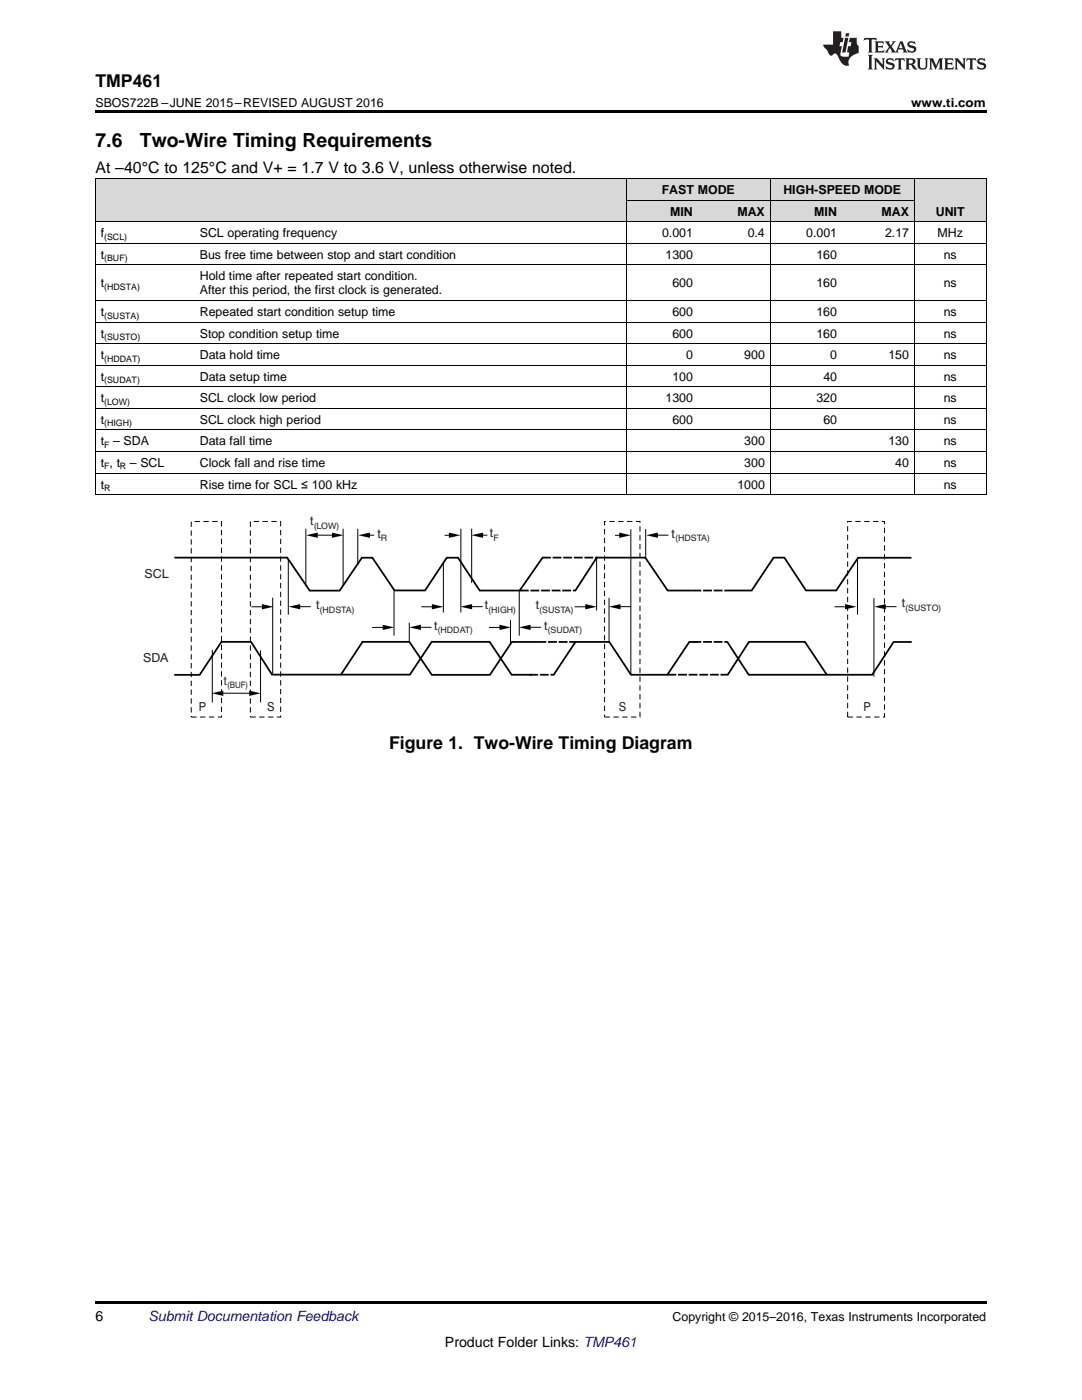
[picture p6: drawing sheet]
<svg xmlns="http://www.w3.org/2000/svg" width="216mm" height="279mm" viewBox="0 0 216 279" stroke-linecap="round" stroke-linejoin="round" font-family="sans-serif">
<g fill="#d8d8d8">
<path d="M19 35.7h19.8v8.6h-19.8z"/>
<path d="M38.8 35.7h10.8v8.6h-10.8z"/>
<path d="M49.6 35.7h75.4v8.6h-75.4z"/>
<path d="M182.5 35.7h14.3v8.6h-14.3z"/>
<path d="M125 40h14.3v4.3h-14.3z"/>
<path d="M139.3 40h14.4v4.3h-14.4z"/>
<path d="M153.7 40h14.4v4.3h-14.4z"/>
<path d="M168.1 40h14.4v4.3h-14.4z"/>
<path d="M125 35.7h14.3v4.3h-14.3z"/>
<path d="M139.3 35.7h14.4v4.3h-14.4z"/>
<path d="M153.7 35.7h14.4v4.3h-14.4z"/>
<path d="M168.1 35.7h14.4v4.3h-14.4z"/>
</g>
<path d="M19 259.7h177.8v.5h-177.8z" fill="#000"/>
<path d="M108.3 111.2l-4.6 6.7h-8l-4.3-6.6h-2.3l-4.3 6.5h-6.1l-4.4-6.5h-2.1l-4.4 6.6h-6l-4.5-6.6h-22.5M138.2 117.9h-5l-4.4-6.6h-9.7l-4.3 6.6M181.9 111.3h-10.7l-4.3 6.5h-6.1l-4.3-6.5h-2.1l-4.4 6.5h-4M106.1 134.7h-4l-4.4-6.6h-11.6l-4.3 6.5h-27.5l-4.2-6.5h-5.9l-4.4 6.6h-5M107.3 128.1h-5.2l-4.3 6.6h-11.6l-4.5-6.6h-9.4l-4.3 6.6M139.1 128.1h-1.5l-4.4 6.6h-7.3l-4.3-6.6h-6.8l-4.4 6.6M145.1 128.1l4.3 6.6h24.6l4.3-6.6h3.6M165 134.6l-4.4-6.5h-11.1l-4.3 6.6" fill="none" stroke="#010202" stroke-width=".35"/>
<path d="M103.7 117.9l11.2-.1M108.2 111.3h11.1M138.2 117.9h7.9M105.6 134.7h5M107.2 128.1h7.7M133.2 134.7h12.1M138.2 128.1h7" fill="none" stroke="#010202" stroke-width=".35" stroke-dasharray="1.8 .4" stroke-linecap="butt"/>
<path d="M38.2 104.1h6v39h-6zM50 104.1h6v39h-6zM120.6 104.1h7.1v39h-7.1zM169.1 104.1h7.4v39h-7.4z" fill="none" stroke="#010202" stroke-width=".2" stroke-dasharray="1.1 .7" stroke-linecap="butt"/>
<g fill="none" stroke="#010202" stroke-width=".2">
<path d="M54.4 119.3v15.3M57.5 111.5v11.2M61 105.5v11.3M68.5 105.5v11.4M71.4 105.5v7.2M78.6 117.9v9M88.5 112.2v10M92 105.5v16.7M94.1 105.5v10.9M103.6 117.9v9M119 111.3v10.5M121.5 119.3v8.7"/>
<path d="M125.9 105.6v28.9M128.8 105.6v5.7M171.1 111.5v11.2M174.4 119.4v15.6M42.4 129.7v10.5M52 129.8v10.4M81.7 124.3v3.8M101.9 123.7v4.8"/>
</g>
<path d="M61.1 106.8l2.3-.5v1z" fill="#010202"/>
<path d="M62.5 106.8h4.7" fill="none" stroke="#010202" stroke-width=".2"/>
<g fill="#010202">
<path d="M66.2 106.3l2.3 .5-2.3 .5z"/>
<path d="M42.2 138.4l2.4-.6v1.1z"/>
</g>
<path d="M43.7 138.3l6.9 .1" fill="none" stroke="#010202" stroke-width=".2"/>
<g fill="#010202">
<path d="M49.7 137.8l2.3 .6-2.3 .5z"/>
<path d="M71.5 106.8l2.3-.5v1z"/>
</g>
<path d="M72.9 106.8h1.8" fill="none" stroke="#010202" stroke-width=".2"/>
<path d="M94.1 106.8l2.3-.5v1z" fill="#010202"/>
<path d="M95.5 106.8h1.7" fill="none" stroke="#010202" stroke-width=".2"/>
<path d="M89.6 106.3l2.3 .5-2.3 .5z" fill="#010202"/>
<path d="M88.7 106.8h1.8" fill="none" stroke="#010202" stroke-width=".2"/>
<path d="M123.6 106.3l2.3 .5-2.3 .5z" fill="#010202"/>
<path d="M122.7 106.8h1.7" fill="none" stroke="#010202" stroke-width=".2"/>
<path d="M128.9 106.8l2.4-.5v1z" fill="#010202"/>
<path d="M130.4 106.8h3" fill="none" stroke="#010202" stroke-width=".2"/>
<path d="M174.4 121.1l2.4-.5v1z" fill="#010202"/>
<path d="M175.9 121.1h3" fill="none" stroke="#010202" stroke-width=".2"/>
<path d="M168.6 120.6l2.3 .5-2.3 .5z" fill="#010202"/>
<path d="M166.5 121.1h3" fill="none" stroke="#010202" stroke-width=".2"/>
<path d="M121.5 121.1l2.3-.5v1z" fill="#010202"/>
<path d="M122.9 121.1h3" fill="none" stroke="#010202" stroke-width=".2"/>
<path d="M116.8 120.6l2.3 .5-2.3 .5z" fill="#010202"/>
<path d="M114.7 121.1h3" fill="none" stroke="#010202" stroke-width=".2"/>
<path d="M91.9 121.1l2.3-.5v1z" fill="#010202"/>
<path d="M93.3 121.1h3" fill="none" stroke="#010202" stroke-width=".2"/>
<path d="M86.2 120.6l2.3 .5-2.3 .5z" fill="#010202"/>
<path d="M84.1 121.1h3" fill="none" stroke="#010202" stroke-width=".2"/>
<path d="M57.6 121.1l2.3-.5v1z" fill="#010202"/>
<path d="M59 121.1h3" fill="none" stroke="#010202" stroke-width=".2"/>
<path d="M52.3 120.6l2.3 .5-2.3 .5z" fill="#010202"/>
<path d="M50.2 121.1h3" fill="none" stroke="#010202" stroke-width=".2"/>
<path d="M81.7 125.2l2.3-.5v1z" fill="#010202"/>
<path d="M83.1 125.2h3" fill="none" stroke="#010202" stroke-width=".2"/>
<path d="M76.4 124.7l2.3 .5-2.3 .5z" fill="#010202"/>
<path d="M74.3 125.2h2.9" fill="none" stroke="#010202" stroke-width=".2"/>
<path d="M103.6 125.2l2.3-.5v1z" fill="#010202"/>
<path d="M105 125.2h3" fill="none" stroke="#010202" stroke-width=".2"/>
<path d="M99.7 124.7l2.3 .5-2.3 .5z" fill="#010202"/>
<path d="M97.6 125.2h3" fill="none" stroke="#010202" stroke-width=".2"/>
<g fill="none" stroke="#000" stroke-width=".2">
<path d="M19 35.6h177.8M19.1 35.7v63.1M124.9 35.7v63.1M125 40h57.5M153.7 35.7v63.1M182.4 35.7v63.1M196.8 35.7v63.1M19 60h177.8M19 52.9h177.8M19 48.6h177.8M19 44.3h177.8M19 77.2h177.8"/>
<path d="M19 72.9h177.8M19 68.6h177.8M19 64.3h177.8M19 98.7h177.8M19 94.4h177.8M19 90.1h177.8M19 85.8h177.8M19 81.5h177.8"/>
</g>
<path d="M19 22h177.8v.5h-177.8zM19 98.7l.2 .1zM49.5 98.7l.1 .1zM124.9 98.7l.1 .1zM139.2 98.7l.1 .1zM153.6 98.7l.1 .1zM168 98.7l.1 .1zM182.4 98.7l.1 .1zM196.7 98.7l.1 .1z" fill="#000"/>
<g fill="#231f20">
<path d="M172.5 7.6l-.1 .5 .4-.2h.6v.1v2.1l-.2 .4h.9l-.2-.4v-2.1l.1-.1h.5l.5 .2-.2-.5zM174.5 8.3l.2 .3v1.5l-.2 .4h1.8l.2-.6a1.04 1.04 0 0 1-1.3 .2v-.7h.6l.3 .2v-.6l-.3 .2h-.6v-.6l.8-.1 .4 .3-.2-.5zM176.5 8.3l.9 1.1-.9 1.1h.8l-.2-.2 .4-.7 .5 .7-.2 .2h1.5l-.2-.2 .2-.4h.9l.1 .4-.2 .2h1l-.3-.3-.7-1.9h-.5l-.9 2-.8-1 .9-1h-.8l.1 .3-.4 .5-.3-.6 .1-.2zM179.7 8.6l.4 1h-.7zM181.3 8.4a.63 .63 0 0 0-.2 .7 .63 .63 0 0 0 .6 .4l.6 .2 .1 .2a.75 .75 0 0 1-.7 .4 .75 .75 0 0 1-.6-.5l.1 .7 .1-.1a1.11 1.11 0 0 0 1.5-.6 1.13 1.13 0 0 0-1.2-.8l-.1-.4a1.04 1.04 0 0 1 1.2 .2l-.2-.5-.2 .1-.4-.2zM173.2 10.9l.2 .4v2.2l-.2 .4h1l-.3-.4v-2.2l.3-.4zM174.3 11.6l.3 .4v1.5l-.3 .4h.8l-.2-.4v-1.3l1.5 1.7v-1.9l.2-.4h-.7l.2 .4v.9l-1.1-1.3zM177 11.8a.62 .62 0 0 0-.2 .7 .62 .62 0 0 0 .6 .4l.6 .1 .1 .3a.76 .76 0 0 1-.7 .3 .76 .76 0 0 1-.7-.4l.2 .7 .1-.1a1.11 1.11 0 0 0 1.5-.6 1.13 1.13 0 0 0-1.2-.8l-.1-.4a1.04 1.04 0 0 1 1.2 .2l-.2-.6-.2 .1-.5-.1zM178.7 11.6l-.2 .6a.61 .61 0 0 1 .8-.3v1.6l-.2 .4h.9l-.2-.4v-1.6a.63 .63 0 0 1 .7 .3l-.1-.6zM180.6 11.6l.3 .4v1.5l-.3 .4h1l-.2-.2-.1-.8 .6 .2a.76 .76 0 0 0 1.2 .7l-1-1a.58 .58 0 0 0 .6-.5 .58 .58 0 0 0-.5-.6zM181.4 11.9h.1a.45 .45 0 0 1 .5 .1 .45 .45 0 0 1 .1 .5l-.8 .2zM182.9 11.6l.2 .2a2.17 2.17 0 0 0 .3 1.9 .99 .99 0 0 0 1.6-.6v-1.1l.2-.4h-.7l.2 .2a1.92 1.92 0 0 1-.2 1.8 .6 .6 0 0 1-.9-.5v-1.1l.2-.4zM185.4 11.6l.2 .4v1.5l-.2 .4h.7l-.2-.4v-1.4l.8 1.8 .8-1.8v1.4l-.2 .4h.9l-.2-.4v-1.5l.2-.4h-.8l-.6 1.5-.6-1.5zM188.4 11.6l.2 .4v1.5l-.2 .4h1.8l.1-.6a1.04 1.04 0 0 1-1.2 .1v-.6h.5l.4 .2v-.6l-.4 .2h-.5v-.7h.8l.3 .3-.1-.6zM190.5 11.6l.2 .4v1.5l-.2 .4h.7l-.2-.4v-1.3l1.5 1.7v-1.9l.2-.4h-.7l.2 .4v.9l-1.1-1.3zM192.9 11.6l-.1 .6a.61 .61 0 0 1 .7-.3l.1 1.6-.3 .4h1l-.3-.4 .1-1.6a.63 .63 0 0 1 .7 .3l-.1-.6zM195.2 11.8a.62 .62 0 0 0-.2 .7 .62 .62 0 0 0 .6 .4l.6 .1 .1 .3a.76 .76 0 0 1-.7 .3 .76 .76 0 0 1-.6-.4l.1 .7 .1-.1a1.11 1.11 0 0 0 1.6-.6 1.13 1.13 0 0 0-1.3-.8l-.1-.4a1.04 1.04 0 0 1 1.2 .2l-.1-.6-.2 .1-.5-.1z"/>
<path d="M166.2 6.3v2.6h-1.9v.4l.8 .9a.91 .91 0 0 0 1 .8 .56 .56 0 0 1 .5-.3 .56 .56 0 0 1 .5 .3l.4 .8a1.53 1.53 0 0 0 1.9 1.2 1.54 1.54 0 0 1 1-2.1l.9-.3v-1.4a1.52 1.52 0 0 1-.4-1.6h-1.3l-.2 .8h.5l-.2 .8h-.5l-.1 1v.2l.4 .1-.2 .8a1.93 1.93 0 0 1-1.6-.3l.3-1.8h-.5l.2-.8h.4l.2-.8h-.4v-1.3zM168.6 7.6l-.6 2.9h.7l.6-2.9zM168.8 6.6l-.1 .7h.6l.2-.7z"/>
</g>
<g font-size="3.9">
<text x="19" y="29.3">7.6</text>
<text x="27.9" y="29.3">Two-Wire Timing Requirements</text>
</g>
<g font-size="3.5">
<text x="19" y="17.3">TMP461</text>
<text x="77.6" y="149.4">Figure 1. Two-Wire Timing Diagram</text>
</g>
<text font-size="3.2" x="19" y="34.4">At –40°C to 125°C and V+ = 1.7 V to 3.6 V, unless otherwise noted.</text>
<g font-size="2.8">
<text x="19" y="263.6">6</text>
<text x="88.8" y="268.9">Product Folder Links: TMP461</text>
</g>
<text font-size="2.8" fill="#0000c8" x="29.6" y="263.6">Submit Documentation Feedback</text>
<g font-size="2.5">
<text x="19" y="21.4">SBOS722B –JUNE 2015–REVISED AUGUST 2016</text>
<text x="181.8" y="21.4">www.ti.com</text>
<text x="132" y="38.7">FAST MODE</text>
<text x="156.3" y="38.7">HIGH-SPEED MODE</text>
<text x="20.1" y="47.3">f</text>
<text x="39.9" y="47.3">SCL operating frequency</text>
<text x="132.1" y="47.3">0.001</text>
<text x="133.7" y="43">MIN</text>
<text x="147.1" y="43">MAX</text>
<text x="149.2" y="47.3">0.4</text>
<text x="160.9" y="47.3">0.001</text>
<text x="162.5" y="43">MIN</text>
<text x="175.9" y="43">MAX</text>
<text x="176.6" y="47.3">2.17</text>
<text x="186.7" y="43">UNIT</text>
<text x="187.1" y="47.3">MHz</text>
<text x="20.1" y="51.6">t</text>
<text x="39.9" y="51.6">Bus free time between stop and start condition</text>
<text x="132.8" y="51.6">1300</text>
<text x="162.9" y="51.6">160</text>
<text x="188.3" y="51.6">ns</text>
<text x="20.1" y="57.4">t</text>
<text x="39.9" y="56">Hold time after repeated start condition.</text>
<text x="39.9" y="58.8">After this period, the first clock is generated.</text>
<text x="134.2" y="57.4">600</text>
<text x="162.9" y="57.4">160</text>
<text x="188.3" y="57.4">ns</text>
<text x="20.1" y="63.1">t</text>
<text x="39.9" y="63.1">Repeated start condition setup time</text>
<text x="134.2" y="63.1">600</text>
<text x="162.9" y="63.1">160</text>
<text x="188.3" y="63.1">ns</text>
<text x="20.1" y="67.4">t</text>
<text x="20.1" y="71.7">t</text>
<text x="39.9" y="67.4">Stop condition setup time</text>
<text x="39.9" y="71.7">Data hold time</text>
<text x="134.2" y="67.4">600</text>
<text x="136.9" y="71.7">0</text>
<text x="148.5" y="71.7">900</text>
<text x="162.9" y="67.4">160</text>
<text x="165.7" y="71.7">0</text>
<text x="177.3" y="71.7">150</text>
<text x="188.3" y="67.4">ns</text>
<text x="188.3" y="71.7">ns</text>
<text x="20.1" y="76">t</text>
<text x="39.9" y="76">Data setup time</text>
<text x="134.2" y="76">100</text>
<text x="164.3" y="76">40</text>
<text x="188.3" y="76">ns</text>
<text x="20.1" y="80.3">t</text>
<text x="39.9" y="80.3">SCL clock low period</text>
<text x="132.8" y="80.3">1300</text>
<text x="162.9" y="80.3">320</text>
<text x="188.3" y="80.3">ns</text>
<text x="20.1" y="84.6">t</text>
<text x="20.1" y="88.9">t</text>
<text x="22.6" y="88.9">– SDA</text>
<text x="39.9" y="84.6">SCL clock high period</text>
<text x="39.9" y="88.9">Data fall time</text>
<text x="134.2" y="84.6">600</text>
<text x="148.5" y="88.9">300</text>
<text x="164.3" y="84.6">60</text>
<text x="177.3" y="88.9">130</text>
<text x="188.3" y="84.6">ns</text>
<text x="188.3" y="88.9">ns</text>
<text x="20.1" y="93.2">t , t</text>
<text x="25.9" y="93.2">– SCL</text>
<text x="39.9" y="93.2">Clock fall and rise time</text>
<text x="148.5" y="93.2">300</text>
<text x="178.6" y="93.2">40</text>
<text x="188.3" y="93.2">ns</text>
<text x="20.1" y="97.5">t</text>
<text x="39.9" y="97.5">Rise time for SCL ≤ 100 kHz</text>
<text x="147.1" y="97.5">1000</text>
<text x="188.3" y="97.5">ns</text>
<text x="134.2" y="263.6">Copyright © 2015–2016, Texas Instruments Incorporated</text>
</g>
<g font-size="2.5" fill="#231f20">
<text x="61.9" y="104.8">t</text>
<text x="75.3" y="107.3">t</text>
<text x="97.8" y="107.3">t</text>
<text x="134" y="107.3">t</text>
<text x="28.8" y="115.4">SCL</text>
<text x="63.1" y="121.6">t</text>
<text x="86.6" y="125.7">t</text>
<text x="96.7" y="121.6">t</text>
<text x="106.9" y="121.6">t</text>
<text x="108.6" y="125.7">t</text>
<text x="179.9" y="121.2">t</text>
<text x="28.6" y="132">SDA</text>
<text x="44.7" y="136.7">t</text>
<text x="39.7" y="142">P</text>
<text x="53.3" y="142">S</text>
<text x="123.5" y="142">S</text>
<text x="172.3" y="142">P</text>
</g>
<g font-size="1.8">
<text x="20.8" y="47.8">(SCL)</text>
<text x="20.8" y="52.1">(BUF)</text>
<text x="20.8" y="57.9">(HDSTA)</text>
<text x="20.8" y="63.6">(SUSTA)</text>
<text x="20.8" y="67.9">(SUSTO)</text>
<text x="20.8" y="72.2">(HDDAT)</text>
<text x="20.8" y="76.5">(SUDAT)</text>
<text x="20.8" y="80.8">(LOW)</text>
<text x="20.8" y="85.1">(HIGH)</text>
<text x="20.8" y="89.4">F</text>
<text x="20.8" y="93.7">F</text>
<text x="23.9" y="93.7">R</text>
<text x="20.8" y="98">R</text>
</g>
<g font-size="1.8" fill="#231f20">
<text x="62.6" y="105.5">(LOW)</text>
<text x="98.5" y="108">F</text>
<text x="76" y="108">R</text>
<text x="134.7" y="108">(HDSTA)</text>
<text x="63.8" y="122.3">(HDSTA)</text>
<text x="97.4" y="122.3">(HIGH)</text>
<text x="107.6" y="122.3">(SUSTA)</text>
<text x="180.6" y="121.9">(SUSTO)</text>
<text x="87.3" y="126.4">(HDDAT)</text>
<text x="109.3" y="126.4">(SUDAT)</text>
<text x="45.3" y="137.4">(BUF)</text>
</g>
</svg>
